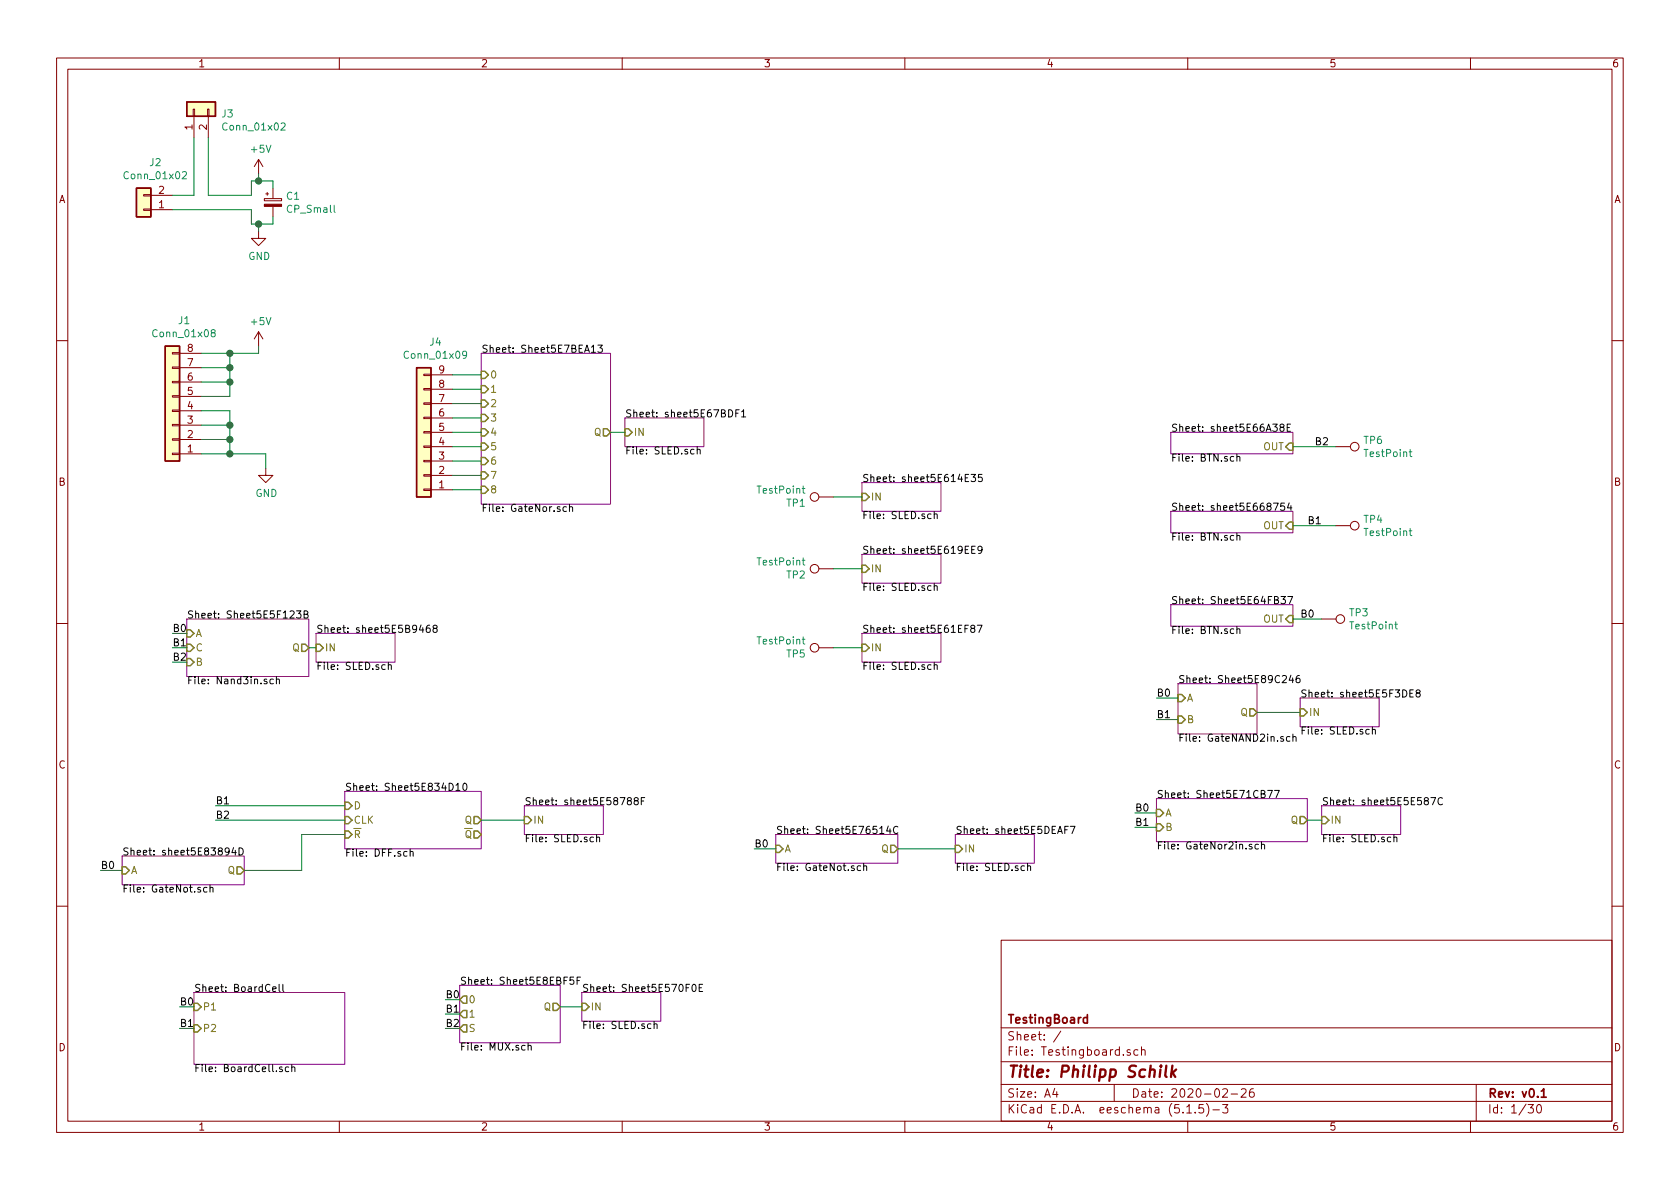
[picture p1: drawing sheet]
<svg xmlns="http://www.w3.org/2000/svg" width="297mm" height="210mm" viewBox="0 0 297 210" stroke-linecap="round" stroke-linejoin="round" font-family="sans-serif">
<g fill="none" stroke="#840000" stroke-width=".18">
<path d="M10 10.3h277v189.9h-277zM12 12.2h273v186.1h-273zM34.2 19.3h.2v1.3h-.2zM36.7 19.3h.3v1.3h-.3zM60 10.3v1.9M110 10.3v1.9M160 10.3v1.9M210 10.3v1.9M260 10.3v1.9M25.4 34.4h1.3v.3h-1.3zM25.4 37h1.3v.2h-1.3zM26.7 37.1h3.8"/>
<path d="M26.7 34.5h3.8M34.3 20.6v3.8M36.8 20.6v3.8M45.7 28.2v2.5M45.7 28.2l-.7 1.3M45.7 28.2l.8 1.3M46.7 35.1h3.1v.4h-3.1zM47 34.3h.5M47.2 34v.5M48.3 33.3v1.8M48.3 36.5v1.8M45.7 40.9v1.3h1.3l-1.3 1.2-1.3-1.2h1.3"/>
<path d="M45.7 58.7l-.7 1.2M45.7 58.7v2.5M45.7 58.7l.8 1.2M10 60.2h2M30.5 67.4h1.2v.3h-1.2zM30.5 64.9h1.2v.2h-1.2zM30.5 62.4h1.2v.2h-1.2zM30.5 70h1.2v.2h-1.2zM30.5 75.1h1.2v.2h-1.2zM30.5 77.6h1.2v.2h-1.2zM30.5 72.5h1.2v.3h-1.2zM31.7 77.7h3.9"/>
<path d="M31.7 75.2h3.9M31.7 72.6h3.9M31.7 70.1h3.9M31.7 67.6h3.9M31.7 65h3.9M31.7 62.5h3.9M74.9 71.2h1.3v.3h-1.3zM74.9 68.7h1.3v.3h-1.3zM74.9 66.2h1.3v.2h-1.3zM74.9 73.8h1.3v.2h-1.3zM74.9 78.9h1.3v.2h-1.3zM74.9 76.3h1.3v.3h-1.3z"/>
<path d="M76.2 79h3.8M76.2 76.4h3.8M76.2 73.9h3.8M76.2 71.4h3.8M76.2 68.8h3.8M76.2 66.3h3.8M236.2 79h2.6M285 60.2h2M30.5 80.1h1.2v.3h-1.2zM31.7 80.3h3.9M47 82.8v1.3h1.3l-1.3 1.2-1.3-1.2h1.3M74.9 81.4h1.3v.3h-1.3z"/>
<path d="M74.9 83.9h1.3v.3h-1.3zM74.9 86.5h1.3v.2h-1.3zM76.2 86.6h3.8M76.2 84.1h3.8M76.2 81.5h3.8M144.8 87.9h2.5M236.2 93h2.6M10 110.3h2M144.8 114.5h2.5M144.8 100.6h2.5M233.7 109.5h2.5M285 110.3h2"/>
<path d="M10 160.2h2M177 166.3h108v32h-108zM285 160.2h2M60 198.3v1.9M110 198.3v1.9M160 198.3v1.9M177 194.8h108M177 191.8h108M177 187.8h108M177 181.8h108M186.5 192.5l-.4 1h1M186.8 193v1"/>
<path d="M187.6 182.3l-1.3 2M197 191.8v3M199.8 185.7l-.3-.1-.2 .2v.2l.5 .2v.3h-.5M201.2 185.7l-.4-.1-.3 .3 .1 .6h.6M201.8 185.7l.3-.1 .3 .1 .1 .9M201.8 185.1v1.5M209.8 195.8l.5-.5v1.5M209.8 196.8h.9M210 198.3v1.9M211.3 196.7v.1M212.8 195.3h-.8v.7l.2-.1 .5 .1 .1 .2v.5l-.3 .1-.5-.1M213.3 195.1a1.71 1.71 0 0 1 0 2.3"/>
<path d="M214.5 196.3h1.1M216.2 192.7l.2-.2h.4l.2 .5-.9 1h.9M216.2 195.3h.9l-.5 .6 .4 .1v.7l-.2 .1-.6-.1M217.7 193.5h1.1M219.5 192.7l.2-.2h.3l.3 .2v.3v.2l-.9 .8h.9M221.6 192.5a.59 .59 0 0 0-.7 .7l.1 .7 .2 .1 .5-.1 .1-.5-.2-.2-.4-.1-.3 .3M260 198.3v1.9M261 191.8v6.5M270.2 195.3h.9l-.5 .6 .4 .1v.7l-.2 .1-.6-.1M271.8 195.5l.4-.2a.94 .94 0 0 1 0 1.5 .79 .79 0 0 1-.4-1.3z"/>
<circle cx="239.5" cy="79" r=".76"/>
<circle cx="144" cy="87.9" r=".76"/>
<circle cx="239.5" cy="93" r=".76"/>
<circle cx="144" cy="114.5" r=".76"/>
<circle cx="144" cy="100.6" r=".76"/>
<circle cx="237" cy="109.5" r=".76"/>
</g>
<path d="M192.3 179.4v1.5M192.3 180l-.5-.1-.3 .3 .1 .6 .2 .1 .5-.1M272.5 193l.4-.5v1.5M272.5 194h.9" fill="none" stroke="#840000" stroke-width=".3"/>
<path d="M205.2 189.1l-.2 1.3M205.3 188.4l-.1 .1 .1 .1v-.2v.2M206.2 188.4l-.2 1.8 .3 .2M207.3 188.4l-.3 2M207.3 189.7l.5 .7M207.9 189.1l-.8 .8" fill="none" stroke="#840000" stroke-width=".41"/>
<g fill="none" stroke="#840084" stroke-width=".18">
<path d="M85.1 62.5h22.8v26.6h-22.8zM110.5 73.9h14v5.1h-14zM207 76.4h21.6v3.9h-21.6zM152.4 85.3h14v5.1h-14zM152.4 98h14v5.1h-14zM207 90.4h21.6v3.8h-21.6zM33 109.5h21.6v10.1h-21.6zM55.9 112h13.9v5.1h-13.9zM152.4 112h14v5.1h-14zM207 106.9h21.6v3.8h-21.6zM61 139.9h24.1v10.2h-24.1zM208.3 120.9h13.9v8.9h-13.9z"/>
<path d="M229.9 123.4h13.9v5.1h-13.9zM21.6 151.4h21.6v5.1h-21.6zM92.7 142.5h14v5.1h-14zM137.2 147.6h21.5v5h-21.5zM168.9 147.6h14v5h-14zM204.5 141.2h26.6v7.6h-26.6zM233.7 142.5h13.9v5.1h-13.9zM34.3 175.5h26.7v12.7h-26.7zM81.3 174.2h17.8v10.2h-17.8zM102.9 175.5h13.9v5.1h-13.9z"/>
</g>
<g fill="none" stroke="#000" stroke-width=".18">
<path d="M104.6 61.4l.3-.4v1.3M104.6 62.3h.7M105.7 61h.8l-.4 .5 .4 .1v.6l-.3 .1-.5-.1M122.7 79.5l-.3-.1-.3 .3 .1 .5h.5M123.3 79.6l.1-.2 .3 .1 .1 .8M123.3 79v1.3M128.8 72.5a.64 .64 0 0 1 .7 .6 .64 .64 0 0 1-.7 .6zM130.1 73.1h.4M130.7 72.5h-.6v1.2M131.1 72.8l.4-.3v1.2M131.1 73.7h.8M226.5 75.6l-.1-.2v-.3l.4-.1 .2 .1v.3l-.6 .2-.1 .2v.2l.2 .3h.3l.2-.3v-.3l-.2-.1"/>
<path d="M227.6 75.6h.4M228.2 75h-.6v1.3h.6M100.2 89.7l-.4-.1-.3 .2 .2 .6h.5M100.7 89.7l.2-.1 .3 .1v.7M100.7 89.2v1.2M164.6 90.9h-.3l-.3 .2 .1 .6h.5M165.2 91l.2-.1h.3v.8M165.2 90.4v1.3M171.3 83.9h-.6v1.3h.6M171.7 83.9h.8l-.4 .5 .3 .1 .1 .4-.3 .3-.5-.2M171.8 97.2h.4M172.4 96.6h-.6v1.3h.6"/>
<path d="M173.6 83.9h-.6v.6l.2-.1 .4 .1v.5l-.1 .2-.5-.2M173.6 97.1l-.2 .3-.4-.1-.1-.2 .1-.4 .4-.1 .2 .1a.87 .87 0 0 1-.3 1.2h-.3M218.1 94.7h-.3l-.3 .2 .2 .6h.4M218.1 80.8l-.3-.1-.3 .2 .2 .6h.4M218.7 94.8l.2-.1h.3v.8M218.7 80.8l.2-.1 .3 .1v.8M218.7 80.3v1.3M218.7 94.3v1.2M225.1 89h.9l-.5 1.2M227.1 89h-.6l-.1 .6 .2-.1 .5 .1v.5l-.2 .1-.5-.1M227.9 88.9l-.3 .9h.8M228.2 89.4v.8"/>
<path d="M48.9 119.7v1.2M52.4 108h.8l-.4 .5 .4 .1-.1 .6-.5 .1-.2-.1M53.8 108.6h.5l.1-.2v-.3l-.6-.1v1.3h.5l.1-.1 .1-.3-.3-.3M68.1 117.6l-.4-.1-.2 .3 .1 .5h.5M68.7 117.7l.1-.2 .3 .1 .1 .8M68.7 117.1v1.3M74.4 110.5l-.3 .9h.8M74.8 111v.8M76 110.6h-.4a.87 .87 0 0 0 0 1.2l.4-.1v-.5l-.4-.2-.2 .3M76.8 111.1l-.2-.2v-.2l.2-.1 .4 .1v.3l-.5 .2-.1 .1v.3l.2 .2h.4l.1-.2-.1-.4-.2-.1M164.6 103.6h-.3l-.3 .2 .1 .6h.5M164.6 117.6l-.3-.1-.3 .3 .1 .5h.5"/>
<path d="M165.2 103.7l.2-.1h.3v.8M165.2 117.7l.2-.2 .3 .1v.8M165.2 103.1v1.3M165.2 117.1v1.3M171.9 111.1l-.3-.3 .3-.2h.2l.3 .2-.1 .2-.5 .2-.2 .1v.3l.3 .2h.3l.2-.2v-.3l-.3-.2M172.8 110.6h.8l-.5 1.2M218.1 111.2h-.3l-.3 .2 .2 .6h.4M218.7 111.3l.2-.1h.3v.8M218.7 110.8v1.2M226.5 105.5h.8l-.5 .5 .4 .1 .1 .4-.3 .3-.5-.2M226.7 119.6l.5-.1 .2 .1 .1 .2-.1 .2-.7 .7h.8M227.7 105.5h.8l-.5 1.3"/>
<path d="M228.2 119.4l-.3 .9h.8M228.5 119.9v.8M229.7 119.5h-.3a.87 .87 0 0 0 0 1.2l.4-.1v-.5l-.4-.2-.2 .3M47.2 120.1h-.3l-.2 .2 .1 .1 .4 .2v.3h-.5M48.3 120.1h-.3l-.3 .2 .1 .6h.5M48.9 120.2l.1-.1h.4v.8M79.4 138.5a.64 .64 0 0 1 .7 .6 .64 .64 0 0 1-.7 .7zM80.6 138.9l.4-.4v1.3M80.6 139.8h.7M81.9 138.6l.2-.1a.67 .67 0 0 1 .5 .6 .67 .67 0 0 1-.5 .7l-.2-.2-.1-.3zM224.1 139.8h.9l-.6 1.2M225.3 139.8h.9l-.6 1.2"/>
<path d="M228.1 130.3l-.4-.1-.2 .3 .1 .5h.5M228.6 130.4l.2-.2 .3 .1 .1 .8M228.6 129.8v1.3M242.1 129h-.4l-.2 .2 .1 .6h.5M242.6 129.1l.2-.1h.3l.1 .8M242.6 128.5v1.3M249.3 122.6h.4M249.9 122h-.6v1.3h.6M250.6 122.5l-.2-.3 .2-.2h.3l.2 .2-.1 .2-.5 .2-.1 .2v.2l.2 .3 .4-.1 .1-.2v-.2l-.2-.3M36.6 157l-.4-.1-.2 .2 .1 .6h.5M37.1 157l.2-.1 .3 .1 .1 .8M37.1 156.5v1.3"/>
<path d="M40.5 150.5l-.2 .2h-.3l-.2-.2 .1-.4 .1-.2h.3l.2 .3a.97 .97 0 0 1-.2 .9l-.4 .1M41.3 149.9l-.3 .9h.8M41.6 150.4v.8M42.3 149.9a.64 .64 0 0 1 .7 .7 .64 .64 0 0 1-.7 .6zM72.5 150.7l.2-.1h.3l.1 .8M72.5 150.1v1.3M104.9 148.1l-.3-.1-.3 .3 .1 .5h.5M105.5 148.2l.2-.2 .3 .1v.8M105.5 147.6v1.3M111.2 141.6l-.2-.1v-.3l.2-.2 .3 .1 .1 .4-.6 .2-.1 .1v.3l.3 .2h.3l.1-.2v-.4l-.2-.1M112.4 141.6l-.3-.3 .1-.1 .2-.2 .4 .2v.3l-.6 .2-.1 .1v.3l.3 .2h.3l.2-.2-.1-.4-.2-.1M113.4 141.7h.4"/>
<path d="M114 141h-.6v1.3M152.2 153.2l-.4-.1-.2 .2 .1 .6h.5M152.7 153.2l.2-.1 .3 .1v.7M152.7 152.7v1.2M157 146.1l-.2 .9h.8M157.4 146.6v.8M158.7 146.2a.6 .6 0 0 0-.8 .5 .6 .6 0 0 0 .6 .7l.2-.1M181.1 153.2l-.3-.1-.3 .2 .1 .6h.5M181.7 153.2l.2-.1 .3 .1v.7M181.7 152.7v1.2M188.3 146.7h.4M188.9 146.1h-.6v1.3"/>
<path d="M189.2 146.1h.9l-.6 1.3M221.3 149.3h-.2l-.2 .2v.2l.4 .1v.3h-.4M222.5 149.3h-.4l-.2 .2 .1 .6h.5M223 149.4l.2-.1h.3l.1 .8M223 148.9v1.2M245.9 148.1l-.4-.1-.2 .3 .1 .5h.5M246.5 148.2l.1-.2 .3 .1 .1 .8M246.5 147.6v1.3M253 141h.8l-.5 1.3M255 141.2a.51 .51 0 0 0-.6 0 .51 .51 0 0 0-.1 .6 .46 .46 0 0 0 .2 .5 .46 .46 0 0 0 .5-.1M48.2 174.9l.6-.1-.1-.3h-.3l-.2 .2 .1 .6h.4M49.4 174.1v1.1l.1 .1"/>
<path d="M50 174.1v1.1l.2 .1M101.4 172.8h-.6v.6l.1-.1h.5v.6l-.2 .2-.4-.2M102 173.4h.4M102.6 172.8h-.6v1.3M122.5 174.2l.2-.1a.69 .69 0 0 1 .4 .6 .69 .69 0 0 1-.4 .6l-.3-.2v-.3zM123.6 174.7h.4M124.2 174.1h-.6v1.2h.6M49.9 188.7h-.3l-.2 .1 .1 .2 .4 .1v.4h-.5M51.1 188.7h-.4l-.3 .2 .2 .6h.5M51.6 188.8l.2-.1h.3v.8M51.6 188.2v1.3M92.8 184.9h-.3l-.3 .2 .2 .5h.4"/>
<path d="M93.4 185l.1-.1h.4v.8M93.4 184.4v1.3M115.1 181.1l-.4-.1-.2 .3 .1 .5h.5M115.6 181.2l.2-.2 .3 .1 .1 .8M115.6 180.6v1.3"/>
</g>
<g fill="none" stroke="#848400" stroke-width=".25">
<path d="M85.1 65.7h.6l.7 .6-.7 .6h-.6zM85.1 68.2h.6l.7 .6-.7 .7h-.6zM85.1 70.7h.6l.7 .7-.7 .6h-.6zM85.1 73.3h.6l.7 .6-.7 .6h-.6zM85.1 75.8h.6l.7 .6-.7 .7h-.6zM85.1 78.4h.6l.7 .6-.7 .6h-.6zM106.7 75.8h.6l.6 .6-.6 .7h-.6zM110.5 75.8h.6l.7 .6-.7 .7h-.6zM228 78.4h.6v1.2h-.6l-.7-.6zM85.1 80.9h.6l.7 .6-.7 .7h-.6zM85.1 83.4h.6l.7 .7-.7 .6h-.6zM85.1 86h.6l.7 .6-.7 .6h-.6z"/>
<path d="M152.4 87.2h.6l.7 .7-.7 .6h-.6zM152.4 99.9h.6l.7 .7-.7 .6h-.6zM228 92.3h.6v1.3h-.6l-.7-.6zM33 111.4h.7l.6 .6-.6 .6h-.7zM33 116.5h.7l.6 .6-.6 .6h-.7zM33 113.9h.7l.6 .6-.6 .7h-.7zM53.3 113.9h.7l.6 .6-.6 .7h-.7zM55.9 113.9h.6l.6 .6-.6 .7h-.6zM152.4 113.9h.6l.7 .6-.7 .7h-.6zM228 108.8h.6v1.3h-.6l-.7-.6zM208.3 122.8h.6l.6 .6-.6 .7h-.6zM208.3 126.6h.6l.6 .6-.6 .7h-.6z"/>
<path d="M221 125.3h.6l.6 .7-.6 .6h-.6zM229.9 125.3h.6l.6 .7-.6 .6h-.6zM21.6 153.3h.6l.7 .6-.7 .7h-.6zM41.9 153.3h.6l.7 .6-.7 .7h-.6zM61 141.9h.6l.6 .6-.6 .6h-.6zM61 144.4h.6l.6 .6-.6 .7h-.6zM61 146.9h.6l.6 .7-.6 .6h-.6zM83.8 144.4h.7l.6 .6-.6 .7h-.7zM83.8 146.9h.7l.6 .7-.6 .6h-.7zM92.7 144.4h.6l.7 .6-.7 .7h-.6zM137.2 149.5h.6l.6 .6-.6 .6h-.6zM157.5 149.5h.6l.6 .6-.6 .6h-.6z"/>
<path d="M168.9 149.5h.6l.7 .6-.7 .6h-.6zM204.5 143.1h.6l.6 .7-.6 .6h-.6zM204.5 145.7h.6l.6 .6-.6 .6h-.6zM229.9 144.4h.6l.6 .6-.6 .7h-.6zM233.7 144.4h.6l.6 .6-.6 .7h-.6zM34.3 177.4h.6l.7 .6-.7 .7h-.6zM81.9 176.1h.6v1.3h-.6l-.6-.6zM81.9 178.7h.6v1.3h-.6l-.6-.7zM97.8 177.4h.6l.7 .6-.7 .7h-.6zM102.9 177.4h.6l.6 .6-.6 .7h-.6zM34.3 181.2h.6l.7 .7-.7 .6h-.6zM81.9 181.2h.6v1.3h-.6l-.6-.6z"/>
</g>
<path d="M46.7 36.1h3.1v.4h-3.1z" fill="#840000" stroke="#840000" stroke-width=".18"/>
<g fill="#ffffc2" stroke="#ffffc2" stroke-width=".18">
<path d="M73.7 65h2.5v22.9h-2.5z"/>
<path d="M29.2 61.2h2.5v20.3h-2.5z"/>
<path d="M33 18h5.1v2.6h-5.1z"/>
<path d="M24.1 33.3h2.6v5h-2.6z"/>
</g>
<path d="M33 18h5.1v2.6h-5.1zM24.1 33.3h2.6v5h-2.6zM29.2 61.2h2.5v20.3h-2.5zM73.7 65h2.5v22.9h-2.5z" fill="none" stroke="#840000" stroke-width=".25"/>
<g fill="none" stroke="#008484" stroke-width=".18">
<path d="M32.3 30.5l.4-.2 .3 .4-.1 .2-.7 .7h.8M49.7 21.9l.5-.2 .2 .4v.2l-.8 .7h.8M37.6 58.8l-.2-.1v-.3l.2-.1 .3 .1 .1 .3-.5 .2-.2 .2v.2l.3 .3 .3-.1 .1-.2v-.4l-.2-.1M82.5 62.7l-.2 .2h-.3l-.2-.2v-.5l.2-.1h.3l.2 .3a.97 .97 0 0 1-.2 .9l-.4 .1M249.1 79.9h.5M249.3 79.5v1.1l.3 .1M141.8 86.4h.5M141.8 99.1h.5M142 85.9v1.1l.3 .2M142 98.6v1.1l.3 .2M249.1 93.9h.5M249.3 93.4v1.1l.3 .2"/>
<path d="M141.8 113h.5M142 112.6v1.1l.3 .2M246.6 110.4h.5M246.8 110v1l.3 .2"/>
</g>
<g fill="none" stroke="#008400" stroke-width=".18">
<path d="M30.5 37.1h13.9v2.5h3.9v-1.3M34.3 24.4v10.1h-3.8M36.8 24.4v10.1h7.6v-2.5h3.9v1.3M45.7 30.7v1.3M45.7 39.6v1.3M35.6 72.6h5v7.7M35.6 65h5M35.6 67.6h5M35.6 77.7h5M35.6 75.2h5M40.6 62.5v7.6h-5M45.7 61.2v1.3h-10.1"/>
<path d="M80 79h5.1M80 76.4h5.1M80 73.9h5.1M80 71.4h5.1M80 68.8h5.1M80 66.3h5.1M107.9 76.4h2.6M228.6 79h7.6M35.6 80.3h11.4v2.5M80 81.5h5.1M80 86.6h5.1M80 84.1h5.1"/>
<path d="M147.3 87.9h5.1M228.6 93h7.6M30.5 114.5h2.5M54.6 114.5h1.3M147.3 100.6h5.1M147.3 114.5h5.1M228.6 109.5h5.1M204.5 127.2h3.8M204.5 123.4h3.8M222.2 126h7.7M17.8 153.9h3.8M38.1 142.5h22.9"/>
<path d="M38.1 145h22.9M61 147.6h-7.7v6.3h-10.1M85.1 145h7.6M133.3 150.1h3.9M158.7 150.1h10.2M200.7 143.8h3.8M200.7 146.3h3.8M231.1 145h2.6M78.7 179.3h2.6M99.1 178h3.8M31.7 181.9h2.6"/>
</g>
<g fill="#008400" stroke="#008400" stroke-width=".25">
<circle cx="45.7" cy="39.6" r=".51"/>
<circle cx="40.6" cy="80.3" r=".51"/>
<circle cx="40.6" cy="77.7" r=".51"/>
<circle cx="45.7" cy="32" r=".51"/>
<circle cx="40.6" cy="75.2" r=".51"/>
<circle cx="40.6" cy="62.5" r=".51"/>
<circle cx="40.6" cy="65" r=".51"/>
<circle cx="40.6" cy="67.6" r=".51"/>
</g>
<text font-size="2.8" fill="#840000" x="178" y="190.5">Title: Philipp Schilk</text>
<g font-size="2.1" fill="#840000">
<text x="178" y="184">Sheet: /</text>
<text x="178" y="181">TestingBoard</text>
<text x="178" y="186.7">File: Testingboard.sch</text>
<text x="178" y="196.9">KiCad E.D.A. eeschema (5.1.5)-3</text>
<text x="178" y="194.1">Size: A4</text>
<text x="200" y="194.1">Date: 2020-02-26</text>
<text x="263" y="194.1">Rev: v0.1</text>
<text x="263" y="196.9">Id: 1/30</text>
</g>
<g font-size="1.8" fill="#840000">
<text x="35" y="11.9">1</text>
<text x="85" y="11.9">2</text>
<text x="135" y="11.9">3</text>
<text x="185" y="11.9">4</text>
<text x="235" y="11.9">5</text>
<text x="285" y="11.9">6</text>
<text x="34" y="23" transform="rotate(-90 34 23)">1</text>
<text x="36.6" y="23" transform="rotate(-90 36.6 23)">2</text>
<text x="10.4" y="35.9">A</text>
<text x="28.1" y="34.3">2</text>
<text x="285.4" y="35.9">A</text>
<text x="28.1" y="36.8">1</text>
<text x="33.2" y="64.8">7</text>
<text x="33.2" y="62.2">8</text>
<text x="33.2" y="69.8">5</text>
<text x="33.2" y="67.3">6</text>
<text x="77.6" y="71.1">7</text>
<text x="77.6" y="68.6">8</text>
<text x="77.6" y="66">9</text>
<text x="33.2" y="77.5">2</text>
<text x="33.2" y="74.9">3</text>
<text x="33.2" y="72.4">4</text>
<text x="77.6" y="76.2">5</text>
<text x="77.6" y="73.7">6</text>
<text x="33.2" y="80">1</text>
<text x="77.6" y="83.8">2</text>
<text x="77.6" y="81.3">3</text>
<text x="77.6" y="78.7">4</text>
<text x="10.4" y="85.9">B</text>
<text x="77.6" y="86.4">1</text>
<text x="285.4" y="85.9">B</text>
<text x="10.4" y="135.9">C</text>
<text x="285.4" y="135.9">C</text>
<text x="10.4" y="185.9">D</text>
<text x="285.4" y="185.9">D</text>
<text x="35" y="199.9">1</text>
<text x="85" y="199.9">2</text>
<text x="135" y="199.9">3</text>
<text x="185" y="199.9">4</text>
<text x="235" y="199.9">5</text>
<text x="285" y="199.9">6</text>
</g>
<g font-size="1.8" fill="#008484">
<text x="39.3" y="20.8">J3</text>
<text x="39.7" y="23.1">Conn_01x02</text>
<text x="26.5" y="29.4">J2</text>
<text x="44.5" y="27">+5V</text>
<text x="22.3" y="31.7">Conn_01x02</text>
<text x="50.7" y="35.3">C1</text>
<text x="51" y="37.6">CP_Small</text>
<text x="43.9" y="46">GND</text>
<text x="27.3" y="59.6">Conn_01x08</text>
<text x="31.6" y="57.3">J1</text>
<text x="44.5" y="57.5">+5V</text>
<text x="71.8" y="63.4">Conn_01x09</text>
<text x="76" y="61.1">J4</text>
<text x="241.2" y="78.5">TP6</text>
<text x="241.4" y="80.8">TestPoint</text>
<text x="45.2" y="87.9">GND</text>
<text x="134.1" y="87.3">TestPoint</text>
<text x="139.1" y="89.6">TP1</text>
<text x="241.2" y="92.5">TP4</text>
<text x="241.4" y="94.8">TestPoint</text>
<text x="134.1" y="100">TestPoint</text>
<text x="139.1" y="102.3">TP2</text>
<text x="134.1" y="114">TestPoint</text>
<text x="238.6" y="109">TP3</text>
<text x="238.9" y="111.3">TestPoint</text>
<text x="139.1" y="116.3">TP5</text>
</g>
<g font-size="1.8">
<text x="85.1" y="62.4">Sheet: Sheet5E7BEA13</text>
<text x="110.5" y="73.8">Sheet: sheet5E67BDF1</text>
<text x="207" y="76.3">Sheet: sheet5E66A38E</text>
<text x="110.5" y="80.4">File: SLED.sch</text>
<text x="207" y="81.6">File: BTN.sch</text>
<text x="232.4" y="78.7">B2</text>
<text x="152.4" y="85.2">Sheet: sheet5E614E35</text>
<text x="85.1" y="90.5">File: GateNor.sch</text>
<text x="152.4" y="91.8">File: SLED.sch</text>
<text x="207" y="90.3">Sheet: sheet5E668754</text>
<text x="207" y="95.6">File: BTN.sch</text>
<text x="231.1" y="92.7">B1</text>
<text x="152.4" y="97.9">Sheet: sheet5E619EE9</text>
<text x="152.4" y="104.5">File: SLED.sch</text>
<text x="207" y="106.8">Sheet: Sheet5E64FB37</text>
<text x="30.5" y="111.8">B0</text>
<text x="33" y="109.4">Sheet: Sheet5E5F123B</text>
<text x="55.9" y="111.9">Sheet: sheet5E5B9468</text>
<text x="152.4" y="111.9">Sheet: sheet5E61EF87</text>
<text x="207" y="112.1">File: BTN.sch</text>
<text x="229.9" y="109.2">B0</text>
<text x="30.5" y="116.8">B2</text>
<text x="30.5" y="114.3">B1</text>
<text x="55.9" y="118.5">File: SLED.sch</text>
<text x="152.4" y="118.5">File: SLED.sch</text>
<text x="33" y="121">File: Nand3in.sch</text>
<text x="204.5" y="123.2">B0</text>
<text x="208.3" y="120.8">Sheet: Sheet5E89C246</text>
<text x="229.9" y="123.3">Sheet: sheet5E5F3DE8</text>
<text x="204.5" y="127">B1</text>
<text x="208.3" y="131.2">File: GateNAND2in.sch</text>
<text x="229.9" y="129.9">File: SLED.sch</text>
<text x="38.1" y="142.2">B1</text>
<text x="61" y="139.8">Sheet: Sheet5E834D10</text>
<text x="92.7" y="142.4">Sheet: sheet5E58788F</text>
<text x="200.7" y="143.5">B0</text>
<text x="204.5" y="141.1">Sheet: Sheet5E71CB77</text>
<text x="233.7" y="142.4">Sheet: sheet5E5E587C</text>
<text x="38.1" y="144.8">B2</text>
<text x="92.7" y="148.9">File: SLED.sch</text>
<text x="133.3" y="149.9">B0</text>
<text x="137.2" y="147.5">Sheet: Sheet5E76514C</text>
<text x="168.9" y="147.5">Sheet: sheet5E5DEAF7</text>
<text x="200.7" y="146">B1</text>
<text x="233.7" y="148.9">File: SLED.sch</text>
<text x="17.8" y="153.7">B0</text>
<text x="21.6" y="151.3">Sheet: sheet5E83894D</text>
<text x="61" y="151.5">File: DFF.sch</text>
<text x="137.2" y="154">File: GateNot.sch</text>
<text x="168.9" y="154">File: SLED.sch</text>
<text x="204.5" y="150.2">File: GateNor2in.sch</text>
<text x="21.6" y="157.8">File: GateNot.sch</text>
<text x="31.7" y="177.8">B0</text>
<text x="34.3" y="175.4">Sheet: BoardCell</text>
<text x="78.7" y="179.1">B1</text>
<text x="78.7" y="176.5">B0</text>
<text x="81.3" y="174.1">Sheet: Sheet5E8EBF5F</text>
<text x="102.9" y="175.4">Sheet: Sheet5E570F0E</text>
<text x="31.7" y="181.6">B1</text>
<text x="78.7" y="181.6">B2</text>
<text x="81.3" y="185.8">File: MUX.sch</text>
<text x="102.9" y="182">File: SLED.sch</text>
<text x="34.3" y="189.6">File: BoardCell.sch</text>
</g>
<g font-size="1.8" fill="#848400">
<text x="86.6" y="66.9">0</text>
<text x="86.6" y="69.5">1</text>
<text x="86.6" y="72">2</text>
<text x="86.6" y="74.5">3</text>
<text x="86.6" y="77.1">4</text>
<text x="105.1" y="77.1">Q</text>
<text x="112" y="77.1">IN</text>
<text x="86.6" y="79.6">5</text>
<text x="86.6" y="82.2">6</text>
<text x="223.3" y="79.6">OUT</text>
<text x="86.6" y="84.7">7</text>
<text x="86.6" y="87.2">8</text>
<text x="153.9" y="88.5">IN</text>
<text x="223.3" y="93.6">OUT</text>
<text x="153.9" y="101.2">IN</text>
<text x="34.5" y="112.6">A</text>
<text x="223.3" y="110.1">OUT</text>
<text x="34.5" y="117.7">B</text>
<text x="34.5" y="115.2">C</text>
<text x="51.7" y="115.2">Q</text>
<text x="57.4" y="115.2">IN</text>
<text x="153.9" y="115.2">IN</text>
<text x="209.8" y="124.1">A</text>
<text x="209.8" y="127.9">B</text>
<text x="219.4" y="126.6">Q</text>
<text x="231.4" y="126.6">IN</text>
<text x="62.5" y="143.1">D</text>
<text x="62.5" y="145.7">CLK</text>
<text x="62.5" y="148.2">R</text>
<text x="82.2" y="145.7">Q</text>
<text x="82.2" y="148.2">Q</text>
<text x="94.2" y="145.7">IN</text>
<text x="206" y="144.4">A</text>
<text x="206" y="146.9">B</text>
<text x="228.2" y="145.7">Q</text>
<text x="235.2" y="145.7">IN</text>
<text x="23.1" y="154.6">A</text>
<text x="40.3" y="154.6">Q</text>
<text x="138.7" y="150.7">A</text>
<text x="155.9" y="150.7">Q</text>
<text x="170.4" y="150.7">IN</text>
<text x="35.8" y="178.7">P1</text>
<text x="82.8" y="177.4">0</text>
<text x="82.8" y="180">1</text>
<text x="96.2" y="178.7">Q</text>
<text x="104.4" y="178.7">IN</text>
<text x="35.8" y="182.5">P2</text>
<text x="82.8" y="182.5">S</text>
</g>
</svg>
